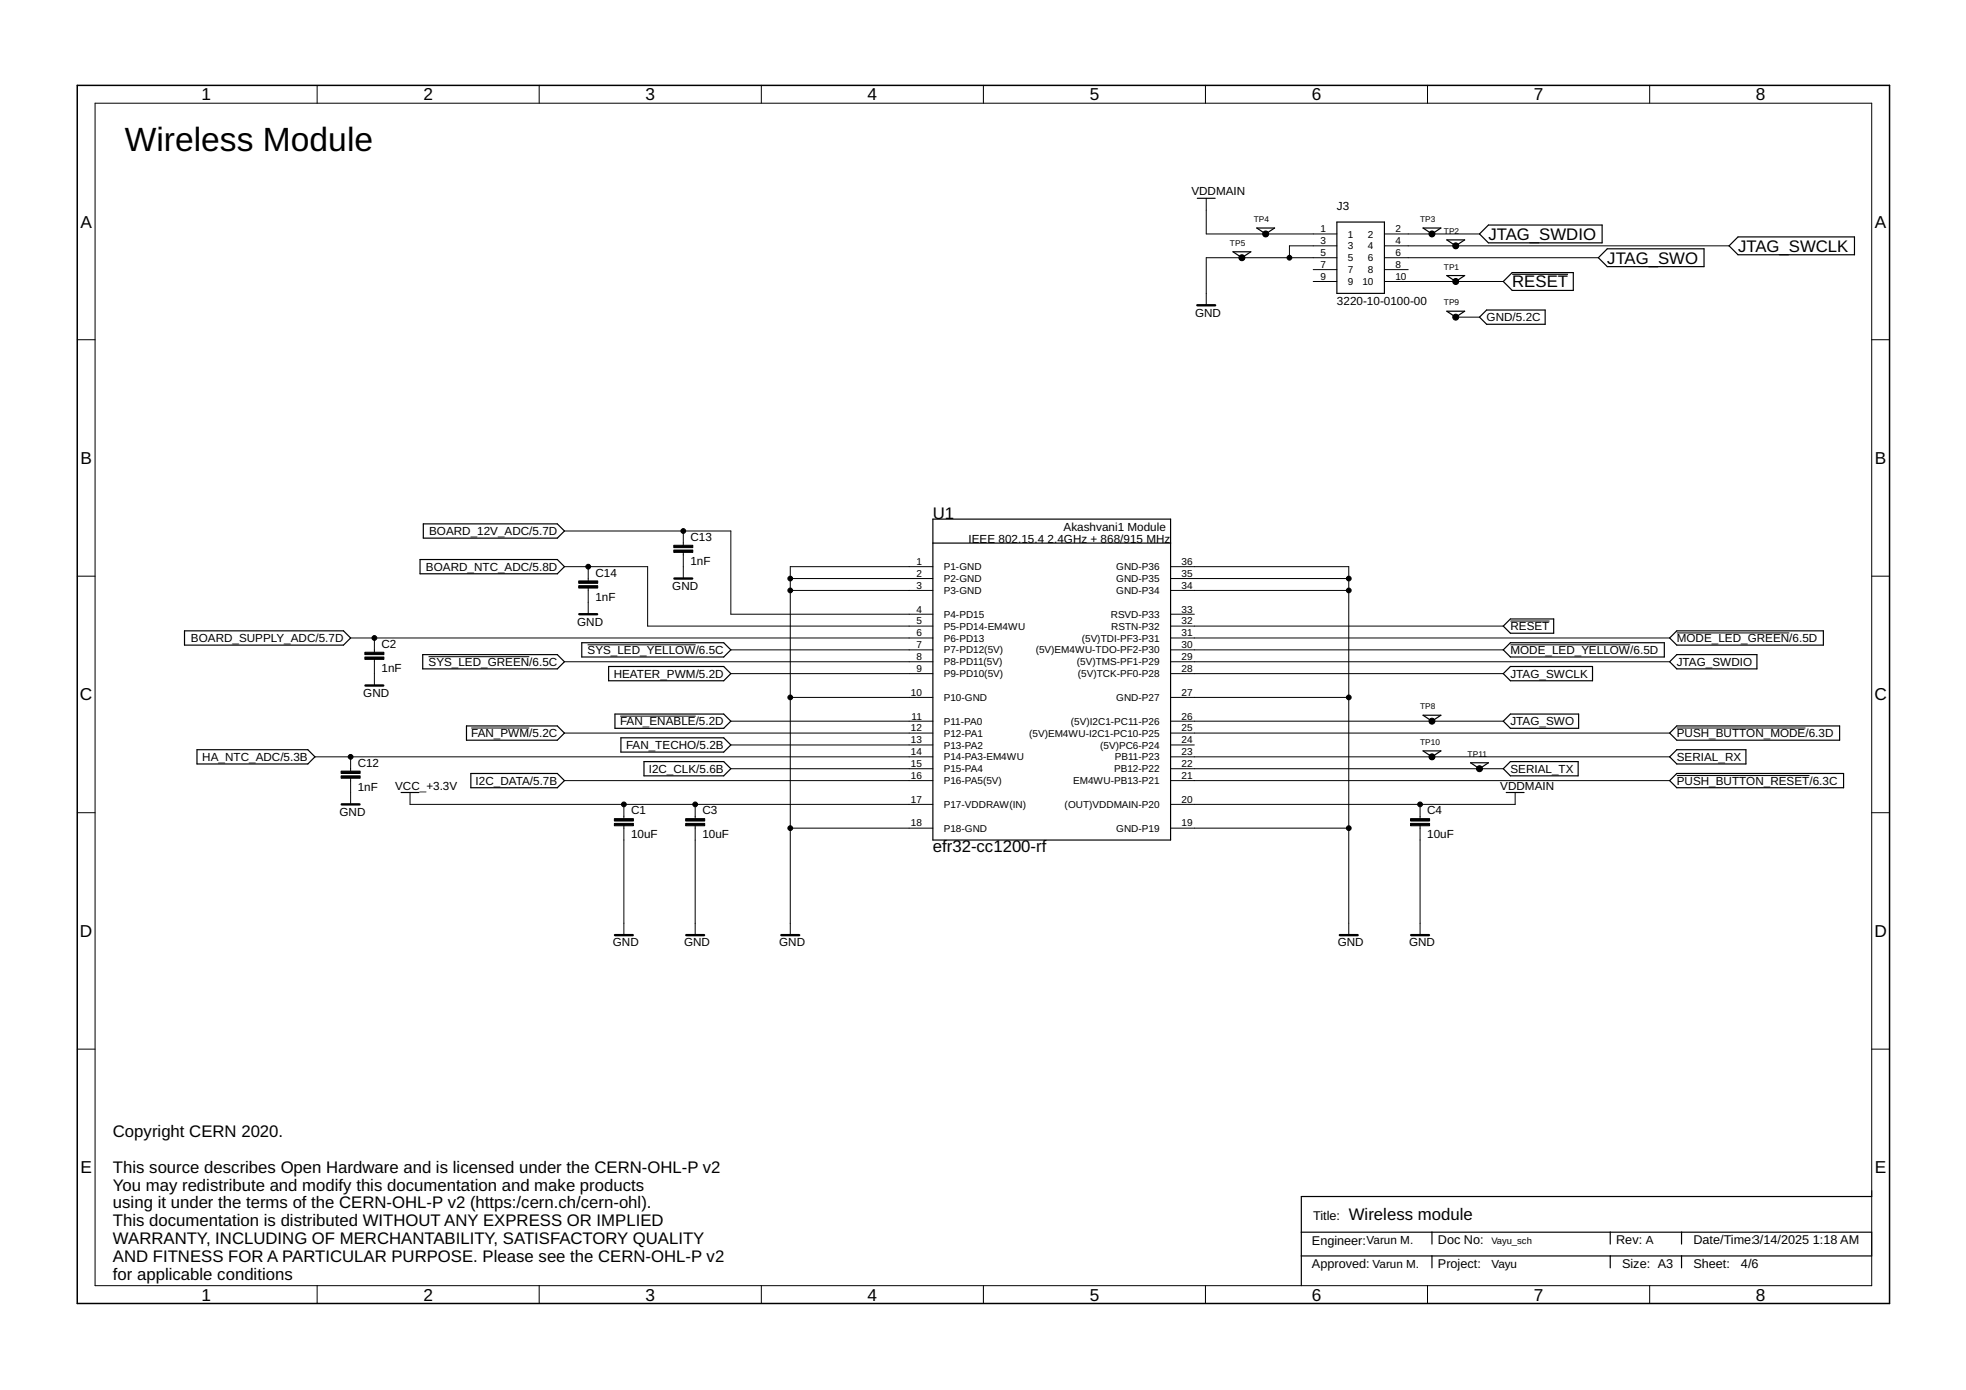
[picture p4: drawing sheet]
<svg xmlns="http://www.w3.org/2000/svg" width="420mm" height="297mm" viewBox="0 0 420 297" stroke-linecap="round" stroke-linejoin="round" font-family="sans-serif">
<g fill="none" stroke="#000" stroke-width=".25">
<path d="M255.9 42.4h3.8M263.5 53.8h3.8l-1.9 1.3zM268.6 48.7h3.8l-1.9 1.3zM285.7 47.5h10.2v15.2h-10.2zM304.1 48.7h3.8l-1.9 1.3zM309.2 58.9h3.8l-1.9 1.3zM309.2 51.3h3.8l-1.9 1.2zM316.2 50l1.9-1.9h24.3v3.8h-24.3zM323.2 58.6h11.9M341.6 55.1l1.9-1.9h20.7v3.8h-20.7zM369.5 52.5l1.9-1.9h24.9v3.8h-24.9zM309.2 66.5h3.8l-1.9 1.3z"/>
<path d="M317.7 66.3h12.5v3h-12.5l-1.5-1.5zM321.3 60.2l1.9-1.9h13v3.8h-13zM89.8 119.6h29.3l1.5 1.5-1.5 1.5h-29.3zM90.5 112h28.6l1.5 1.5-1.5 1.5h-28.6zM199.4 110.9h50.8v68.6h-50.8zM199.4 116.1h50.8M39.4 134.8h34l1.5 1.5-1.5 1.6h-34zM90.3 139.9h28.8l1.5 1.5-1.5 1.5h-28.8zM124.3 137.4h30.4l1.5 1.5-1.5 1.5h-30.4zM321.3 133.8l1.5-1.5h9.2v3h-9.2zM321.3 138.9l1.5-1.5h32.9v3h-32.9zM356.8 136.3l1.6-1.5h31.3v3.1h-31.3z"/>
<path d="M99.7 155.1h19.4l1.5 1.6-1.5 1.5h-19.4zM130.1 142.4h24.6l1.5 1.6-1.5 1.5h-24.6zM131.4 152.6h23.3l1.5 1.5-1.5 1.5h-23.3zM132.7 157.7h22l1.5 1.5-1.5 1.5h-22zM304.1 152.8h3.8l-1.9 1.3zM321.3 144l1.5-1.6h17.5v3.1h-17.5zM321.3 154.1l1.5-1.5h14.6v3h-14.6zM356.8 141.4l1.6-1.5h17.1v3h-17.1zM356.8 156.7l1.6-1.6h34.7v3.1h-34.7zM42.1 160.2h23.7l1.5 1.5-1.5 1.6h-23.7zM85.7 169.4h3.8M100.6 165.3h18.5l1.5 1.5-1.5 1.5h-18.5z"/>
<path d="M137.6 162.8h17.1l1.5 1.5-1.5 1.5h-17.1zM304.1 160.5h3.8l-1.9 1.2zM314.3 163h3.8l-1.9 1.3zM321.3 164.3l1.5-1.5h14.5v3h-14.5zM321.9 169.4h3.8M356.8 166.8l1.6-1.5h35.6v3h-35.6zM356.8 161.7l1.6-1.5h14.7v3.1h-14.7zM400 255.7h-121.9v19M278.1 268.4h121.9M278.1 263.3h121.9M306 263.3v2.6M306 268.4v2.5"/>
<path d="M344.1 263.3v2.6M344.1 268.4v2.5M359.4 263.3v2.6M359.4 268.4v2.5"/>
</g>
<g fill="none" stroke="#000" stroke-width=".21">
<path d="M67.8 18.2v3.9M115.2 18.2v3.9M162.7 18.2v3.9M210.2 18.2v3.9M257.6 18.2v3.9M305.1 18.2v3.9M352.6 18.2v3.9M20.3 22.1h379.7v252.6h-379.7zM257.8 42.4v7.6h27.9M280.6 57.6h5.1M285.7 52.5h-10.1v2.6M285.7 55.1h-27.9v10.1"/>
<path d="M295.9 50h20.3M295.9 52.5h73.6M295.9 55.1h45.7M295.9 57.6h5M16.5 72.6h3.8M280.6 60.2h5.1M295.9 60.2h25.4M311.1 67.8h5.1M400 72.6h3.8M120.6 113.5h35.6v17.8h43.2M146 113.5v3M146 118v5.6"/>
<path d="M16.5 123.1h3.8M74.9 136.3h124.5M80 136.3v3.1M120.6 121.1h17.8v12.7h61M125.6 137.8h23.1M125.7 121.1v3M125.7 125.7v5.6M156.2 138.9h43.2M168.9 123.6h30.5M168.9 126.2h30.5M199.4 121.1h-30.5v78.7M250.2 121.1h38v78.7"/>
<path d="M250.2 123.6h38M250.2 126.2h38M250.2 131.3h5M250.2 133.8h71.1M250.2 136.3h106.6M250.2 138.9h71.1M322.8 132.7h8.4M322.8 137.8h25.6M358.4 135.3h24M400 123.1h3.8M80 140.9v5.6M91.6 140.3h21.5"/>
<path d="M100.7 155.6h12.4M120.6 141.4h78.8M120.6 156.7h78.8M132.5 153h16.2M156.2 144h43.2M156.2 154.1h43.2M156.2 159.2h43.2M168.9 149h30.5M250.2 141.4h106.6M250.2 144h71.1M250.2 149h38M250.2 154.1h71.1"/>
<path d="M250.2 156.7h106.6M250.2 159.2h5M358.4 155.6h27.4M16.5 173.7h3.8M67.3 161.7h132.1M74.9 161.7v3.1M74.9 166.3v5.6M87.6 169.4v2.5h111.8M120.6 166.8h78.8M133.3 171.9v3M133.3 176.5v23.3M148.6 171.9v3"/>
<path d="M148.6 176.5v23.3M156.2 164.3h43.2M168.9 177h30.5M250.2 161.7h106.6M250.2 164.3h71.1M250.2 166.8h106.6M250.2 177h38M303.5 171.9v3M303.5 176.5v23.3M323.8 169.4v2.5h-73.6M358.4 165.7h28.3M400 173.7h3.8"/>
<path d="M16.5 224.2h3.8M400 224.2h3.8M67.8 274.7v3.9M115.2 274.7v3.9M162.7 274.7v3.9M210.2 274.7v3.9M257.6 274.7v3.9M305.1 274.7v3.9M352.6 274.7v3.9"/>
</g>
<path d="M16.5 18.2h387.3v260.4h-387.3z" fill="none" stroke="#000" stroke-width=".32"/>
<path d="M255.9 65.2h3.8M123.8 131.3h3.8M144.1 123.6h3.8M78.1 146.5h3.8M73 171.9h3.8M131.4 199.8h3.8M146.7 199.8h3.8M167 199.8h3.8M286.3 199.8h3.9M301.6 199.8h3.8" fill="none" stroke="#000" stroke-width=".51"/>
<g fill="#000" stroke="#000" stroke-width=".21">
<path d="M144 117.5h4.1v.5h-4.1zM144 116.5h4.1v.5h-4.1zM78 139.4h4v.5h-4zM123.7 125.2h4v.5h-4zM123.7 124.1h4v.6h-4zM78 140.4h4v.5h-4zM72.9 165.8h4.1v.5h-4.1zM72.9 164.8h4.1v.5h-4.1zM131.3 176h4.1v.5h-4.1zM131.3 174.9h4.1v.6h-4.1zM146.5 176h4.1v.5h-4.1zM146.5 174.9h4.1v.6h-4.1z"/>
<path d="M301.5 176h4v.5h-4zM301.5 174.9h4v.6h-4z"/>
</g>
<g fill="#000" stroke="#000" stroke-width=".21">
<circle cx="265.4" cy="55.1" r=".51"/>
<circle cx="265.4" cy="55.1" r=".64"/>
<circle cx="270.5" cy="50" r=".51"/>
<circle cx="270.5" cy="50" r=".64"/>
<circle cx="275.6" cy="55.1" r=".51"/>
<circle cx="306" cy="50" r=".51"/>
<circle cx="306" cy="50" r=".64"/>
<circle cx="311.1" cy="52.5" r=".51"/>
<circle cx="311.1" cy="52.5" r=".64"/>
<circle cx="311.1" cy="60.2" r=".51"/>
<circle cx="311.1" cy="67.8" r=".64"/>
<circle cx="311.1" cy="60.2" r=".64"/>
<circle cx="146" cy="113.5" r=".51"/>
<circle cx="80" cy="136.3" r=".51"/>
<circle cx="125.7" cy="121.1" r=".51"/>
<circle cx="168.9" cy="126.2" r=".51"/>
<circle cx="168.9" cy="123.6" r=".51"/>
<circle cx="288.2" cy="126.2" r=".51"/>
<circle cx="288.2" cy="123.6" r=".51"/>
<circle cx="168.9" cy="149" r=".51"/>
<circle cx="288.2" cy="149" r=".51"/>
<circle cx="306" cy="154.1" r=".51"/>
<circle cx="306" cy="154.1" r=".64"/>
<circle cx="74.9" cy="161.7" r=".51"/>
<circle cx="133.3" cy="171.9" r=".51"/>
<circle cx="148.6" cy="171.9" r=".51"/>
<circle cx="168.9" cy="177" r=".51"/>
<circle cx="288.2" cy="177" r=".51"/>
<circle cx="303.5" cy="171.9" r=".51"/>
<circle cx="306" cy="161.7" r=".51"/>
<circle cx="306" cy="161.7" r=".64"/>
<circle cx="316.2" cy="164.3" r=".51"/>
<circle cx="316.2" cy="164.3" r=".64"/>
</g>
<text font-size="7.2" x="26.7" y="32.2">Wireless Module</text>
<g font-size="3.7">
<text x="43" y="21.4">1</text>
<text x="90.5" y="21.4">2</text>
<text x="138" y="21.4">3</text>
<text x="185.4" y="21.4">4</text>
<text x="232.9" y="21.4">5</text>
<text x="280.3" y="21.4">6</text>
<text x="327.8" y="21.4">7</text>
<text x="375.3" y="21.4">8</text>
<text x="17.2" y="48.6">A</text>
<text x="400.7" y="48.6">A</text>
<text x="17.2" y="99.2">B</text>
<text x="400.7" y="99.2">B</text>
<text x="17.1" y="149.7">C</text>
<text x="400.6" y="149.7">C</text>
<text x="17.1" y="200.2">D</text>
<text x="400.6" y="200.2">D</text>
<text x="17.2" y="250.8">E</text>
<text x="400.7" y="250.8">E</text>
<text x="43" y="277.9">1</text>
<text x="90.5" y="277.9">2</text>
<text x="138" y="277.9">3</text>
<text x="185.4" y="277.9">4</text>
<text x="232.9" y="277.9">5</text>
<text x="280.3" y="277.9">6</text>
<text x="327.8" y="277.9">7</text>
<text x="375.3" y="277.9">8</text>
</g>
<g font-size="3.6">
<text x="318.1" y="51.3">JTAG_SWDIO</text>
<text x="371.4" y="53.8">JTAG_SWCLK</text>
<text x="343.5" y="56.3">JTAG_SWO</text>
<text x="323.2" y="61.4">RESET</text>
<text x="199.4" y="110.9">U1</text>
<text x="199.4" y="182.1">efr32-cc1200-rf</text>
<text x="24.1" y="243">Copyright CERN 2020.</text>
<text x="24.1" y="250.6">This source describes Open Hardware and is licensed under the CERN-OHL-P v2</text>
<text x="24.1" y="254.4">You may redistribute and modify this documentation and make products</text>
<text x="24.1" y="258.2">using it under the terms of the CERN-OHL-P v2 (https:/cern.ch/cern-ohl).</text>
<text x="24.1" y="262">This documentation is distributed WITHOUT ANY EXPRESS OR IMPLIED</text>
<text x="288.3" y="260.8">Wireless module</text>
<text x="24.1" y="265.9">WARRANTY, INCLUDING OF MERCHANTABILITY, SATISFACTORY QUALITY</text>
<text x="24.1" y="269.7">AND FITNESS FOR A PARTICULAR PURPOSE. Please see the CERN-OHL-P v2</text>
<text x="24.1" y="273.5">for applicable conditions</text>
</g>
<g font-size="2.7">
<text x="280.6" y="260.8">Title:</text>
<text x="280.4" y="266">Engineer:Varun M.</text>
<text x="307.3" y="265.9">Doc No:</text>
<text x="345.4" y="265.9">Rev: A</text>
<text x="361.9" y="265.9">Date/Time:3/14/2025</text>
<text x="387.4" y="265.9">1:18 AM</text>
<text x="280.4" y="271.1">Approved: Varun M.</text>
<text x="307.3" y="270.9">Project:</text>
<text x="346.7" y="270.9">Size: A3</text>
<text x="361.9" y="270.9">Sheet:</text>
<text x="372.1" y="270.9">4/6</text>
</g>
<g font-size="2.5">
<text x="254.6" y="41.7">VDDMAIN</text>
<text x="285.7" y="44.9">J3</text>
<text x="285.7" y="65.2">3220-10-0100-00</text>
<text x="255.4" y="67.6">GND</text>
<text x="317.7" y="68.7">GND/5.2C</text>
<text x="227.3" y="113.5">Akashvani1 Module</text>
<text x="91.7" y="114.4">BOARD_12V_ADC/5.7D</text>
<text x="147.6" y="115.6">C13</text>
<text x="207" y="116">IEEE 802.15.4</text>
<text x="223.9" y="116">2.4GHz + 868/915 MHz</text>
<text x="91" y="122">BOARD_NTC_ADC/5.8D</text>
<text x="127.2" y="123.3">C14</text>
<text x="147.6" y="120.7">1nF</text>
<text x="127.2" y="128.3">1nF</text>
<text x="143.7" y="126.1">GND</text>
<text x="40.8" y="137.2">BOARD_SUPPLY_ADC/5.7D</text>
<text x="123.3" y="133.7">GND</text>
<text x="322.8" y="134.7">RESET</text>
<text x="358.4" y="137.2">MODE_LED_GREEN/6.5D</text>
<text x="81.5" y="143.6">1nF</text>
<text x="81.5" y="138.5">C2</text>
<text x="91.6" y="142.3">SYS_LED_GREEN/6.5C</text>
<text x="125.6" y="139.8">SYS_LED_YELLOW/6.5C</text>
<text x="322.8" y="139.8">MODE_LED_YELLOW/6.5D</text>
<text x="358.4" y="142.3">JTAG_SWDIO</text>
<text x="77.6" y="148.9">GND</text>
<text x="131.2" y="144.8">HEATER_PWM/5.2D</text>
<text x="322.8" y="144.8">JTAG_SWCLK</text>
<text x="132.6" y="155">FAN_ENABLE/5.2D</text>
<text x="322.8" y="155">JTAG_SWO</text>
<text x="100.7" y="157.5">FAN_PWM/5.2C</text>
<text x="133.8" y="160.1">FAN_TECHO/5.2B</text>
<text x="358.4" y="157.5">PUSH_BUTTON_MODE/6.3D</text>
<text x="43.2" y="162.6">HA_NTC_ADC/5.3B</text>
<text x="76.4" y="163.9">C12</text>
<text x="101.7" y="167.7">I2C_DATA/5.7B</text>
<text x="138.6" y="165.2">I2C_CLK/5.6B</text>
<text x="322.8" y="165.2">SERIAL_TX</text>
<text x="358.4" y="167.7">PUSH_BUTTON_RESET/6.3C</text>
<text x="358.4" y="162.6">SERIAL_RX</text>
<text x="76.4" y="169">1nF</text>
<text x="84.4" y="168.7">VCC_+3.3V</text>
<text x="320.6" y="168.7">VDDMAIN</text>
<text x="72.6" y="174.3">GND</text>
<text x="134.9" y="179.1">10uF</text>
<text x="134.9" y="174.1">C1</text>
<text x="150.1" y="179.1">10uF</text>
<text x="150.1" y="174.1">C3</text>
<text x="305" y="179.1">10uF</text>
<text x="305" y="174.1">C4</text>
<text x="131" y="202.2">GND</text>
<text x="146.2" y="202.2">GND</text>
<text x="166.5" y="202.2">GND</text>
<text x="285.9" y="202.2">GND</text>
<text x="301.1" y="202.2">GND</text>
<text x="318.7" y="270.9">Vayu</text>
</g>
<g font-size="2.1">
<text x="282.2" y="49.6">1</text>
<text x="282.2" y="52.2">3</text>
<text x="288.1" y="50.8">1</text>
<text x="288.1" y="53.3">3</text>
<text x="292.4" y="50.8">2</text>
<text x="292.4" y="53.3">4</text>
<text x="298.2" y="49.6">2</text>
<text x="298.2" y="52.2">4</text>
<text x="282.2" y="54.7">5</text>
<text x="282.2" y="57.3">7</text>
<text x="282.2" y="59.8">9</text>
<text x="288.1" y="55.8">5</text>
<text x="288.1" y="58.4">7</text>
<text x="292.4" y="55.8">6</text>
<text x="292.4" y="58.4">8</text>
<text x="298.2" y="54.7">6</text>
<text x="298.2" y="57.3">8</text>
<text x="298.2" y="59.8">10</text>
<text x="288.1" y="60.9">9</text>
<text x="291.2" y="60.9">10</text>
<text x="195.8" y="125.8">3</text>
<text x="195.8" y="123.3">2</text>
<text x="195.8" y="120.7">1</text>
<text x="201.7" y="124.4">P2-GND</text>
<text x="201.7" y="121.9">P1-GND</text>
<text x="238.6" y="121.9">GND-P36</text>
<text x="238.6" y="124.4">GND-P35</text>
<text x="252.5" y="120.7">36</text>
<text x="252.5" y="123.3">35</text>
<text x="252.5" y="125.8">34</text>
<text x="195.8" y="130.9">4</text>
<text x="201.7" y="126.9">P3-GND</text>
<text x="238.6" y="126.9">GND-P34</text>
<text x="252.5" y="130.9">33</text>
<text x="195.8" y="136">6</text>
<text x="195.8" y="133.4">5</text>
<text x="201.7" y="137.1">P6-PD13</text>
<text x="201.7" y="134.6">P5-PD14-EM4WU</text>
<text x="201.7" y="132">P4-PD15</text>
<text x="231.2" y="137.1">(5V)TDI-PF3-P31</text>
<text x="237.4" y="132">RSVD-P33</text>
<text x="237.5" y="134.6">RSTN-P32</text>
<text x="252.5" y="133.4">32</text>
<text x="252.5" y="136">31</text>
<text x="195.8" y="143.6">9</text>
<text x="195.8" y="141.1">8</text>
<text x="195.8" y="138.5">7</text>
<text x="201.7" y="142.2">P8-PD11(5V)</text>
<text x="201.7" y="139.6">P7-PD12(5V)</text>
<text x="221.3" y="139.6">(5V)EM4WU-TDO-PF2-P30</text>
<text x="230.2" y="142.2">(5V)TMS-PF1-P29</text>
<text x="252.5" y="138.5">30</text>
<text x="252.5" y="141.1">29</text>
<text x="252.5" y="143.6">28</text>
<text x="194.7" y="148.7">10</text>
<text x="201.7" y="149.8">P10-GND</text>
<text x="201.7" y="144.7">P9-PD10(5V)</text>
<text x="230.4" y="144.7">(5V)TCK-PF0-P28</text>
<text x="238.6" y="149.8">GND-P27</text>
<text x="252.5" y="148.7">27</text>
<text x="194.8" y="153.8">11</text>
<text x="201.7" y="154.9">P11-PA0</text>
<text x="228.9" y="154.9">(5V)I2C1-PC11-P26</text>
<text x="252.5" y="153.8">26</text>
<text x="194.7" y="161.4">14</text>
<text x="194.7" y="158.8">13</text>
<text x="194.7" y="156.3">12</text>
<text x="201.7" y="160">P13-PA2</text>
<text x="201.7" y="157.4">P12-PA1</text>
<text x="219.9" y="157.4">(5V)EM4WU-I2C1-PC10-P25</text>
<text x="235.1" y="160">(5V)PC6-P24</text>
<text x="252.5" y="156.3">25</text>
<text x="252.5" y="158.8">24</text>
<text x="252.5" y="161.4">23</text>
<text x="194.7" y="166.5">16</text>
<text x="194.7" y="163.9">15</text>
<text x="201.7" y="167.6">P16-PA5(5V)</text>
<text x="201.7" y="165">P15-PA4</text>
<text x="201.7" y="162.5">P14-PA3-EM4WU</text>
<text x="229.3" y="167.6">EM4WU-PB13-P21</text>
<text x="238.1" y="165">PB12-P22</text>
<text x="238.3" y="162.5">PB11-P23</text>
<text x="252.5" y="163.9">22</text>
<text x="252.5" y="166.5">21</text>
<text x="194.7" y="171.5">17</text>
<text x="201.7" y="172.7">P17-VDDRAW(IN)</text>
<text x="227.5" y="172.7">(OUT)VDDMAIN-P20</text>
<text x="252.5" y="171.5">20</text>
<text x="194.7" y="176.6">18</text>
<text x="201.7" y="177.7">P18-GND</text>
<text x="238.6" y="177.7">GND-P19</text>
<text x="252.5" y="176.6">19</text>
</g>
<text font-size="2" x="318.7" y="265.9">Vayu_sch</text>
<g font-size="1.8">
<text x="267.9" y="47.5">TP4</text>
<text x="303.5" y="47.5">TP3</text>
<text x="262.9" y="52.5">TP5</text>
<text x="308.6" y="50">TP2</text>
<text x="308.6" y="57.6">TP1</text>
<text x="308.6" y="65.2">TP9</text>
<text x="303.5" y="151.6">TP8</text>
<text x="303.5" y="159.2">TP10</text>
<text x="313.7" y="161.7">TP11</text>
</g>
</svg>
